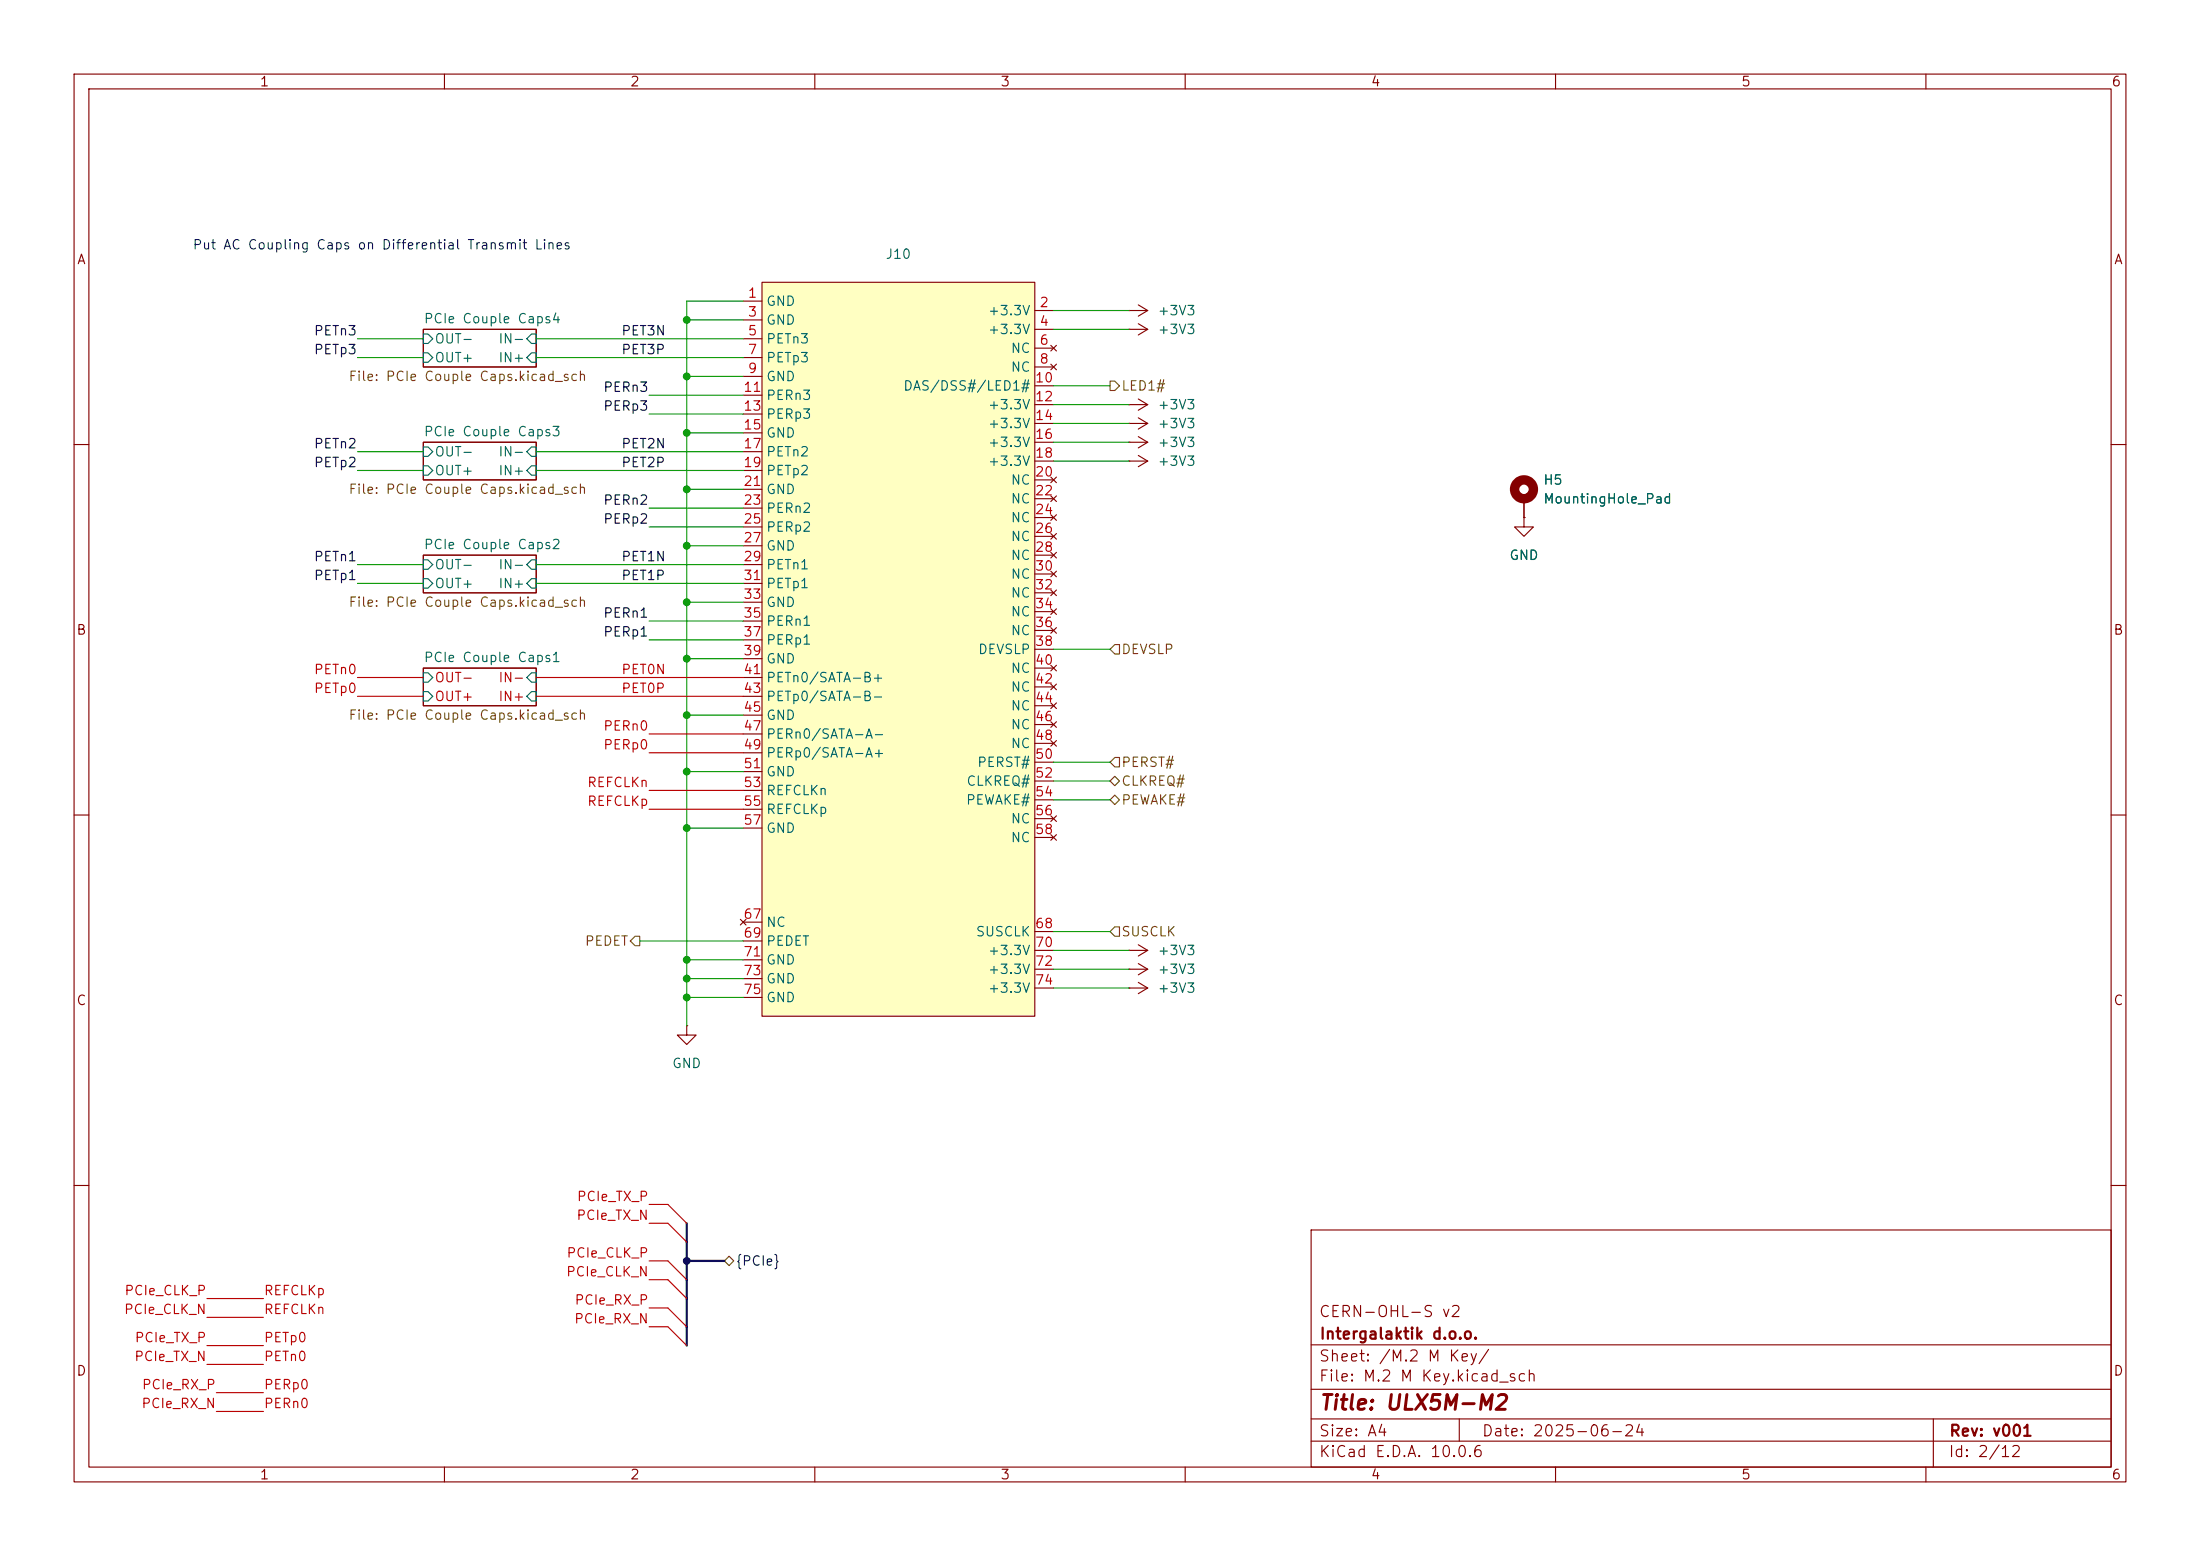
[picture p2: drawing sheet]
<svg xmlns="http://www.w3.org/2000/svg" width="297mm" height="210mm" viewBox="0 0 297 210" stroke-linecap="round" stroke-linejoin="round" font-family="sans-serif">
<g fill="none" stroke="#840000" stroke-width=".15">
<path d="M10 10h277v190h-277zM12 12h273v186h-273zM60 10v2M110 10v2M160 10v2M210 10v2M260 10v2M57.1 44.5h15.3v5h-15.3zM57.1 59.7h15.3v5.1h-15.3zM152.4 59.7h.1M152.4 59.7h2.5M153.7 58.9l1.2 .8"/>
<path d="M154.9 59.7l-1.2 .8M10 60h2M57.1 74.9h15.3v5.1h-15.3zM285 60h2M57.1 90.2h15.3v5.1h-15.3zM10 110h2M285 110h2M92.7 138.4v1.3h1.3l-1.3 1.3-1.3-1.3h1.3M92.7 138.4h.1M152.4 128.3h.1M152.4 130.8h.1M152.4 133.4h.1"/>
<path d="M152.4 128.3h2.5M152.4 130.8h2.5M152.4 133.4h2.5M153.7 127.5l1.2 .8M153.7 130l1.2 .8M153.7 132.6l1.2 .8M154.9 128.3l-1.2 .7M154.9 130.8l-1.2 .8M154.9 133.4l-1.2 .7M10 160h2M177 166h108v32h-108zM285 160h2"/>
<path d="M60 198v2M110 198v2M160 198v2M177 194.5h108M177 191.5h108M177 187.5h108M177 181.5h108M197 191.5v3M210 198v2M260 198v2M261 191.5v6.5"/>
</g>
<g fill="none" stroke="#006464" stroke-width=".15">
<path d="M57.1 45.1h.7l.6 .6-.6 .7h-.7zM57.1 47.6h.7l.6 .7-.6 .6h-.7zM71.1 48.3l.7-.7h.6v1.3h-.6zM71.1 45.7l.7-.6h.6v1.3h-.6zM57.1 60.3h.7l.6 .7-.6 .6h-.7zM57.1 62.9h.7l.6 .6-.6 .6h-.7zM57.1 75.6h.7l.6 .6-.6 .6h-.7zM57.1 78.1h.7l.6 .6-.6 .7h-.7zM71.1 76.2l.7-.6h.6v1.2h-.6zM71.8 62.9h.6v1.2h-.6l-.7-.6zM71.8 60.3h.6v1.3h-.6l-.7-.6zM71.8 78.1h.6v1.3h-.6l-.7-.7z"/>
<path d="M57.1 90.8h.7l.6 .6-.6 .7h-.7zM57.1 93.3h.7l.6 .7-.6 .6h-.7zM71.1 94l.7-.7h.6v1.3h-.6zM71.8 90.8h.6v1.3h-.6l-.7-.7z"/>
</g>
<path d="M102.9 38.1h36.8v99.1h-36.8z" fill="#ffffc2"/>
<g fill="none" stroke="#840000" stroke-width=".15">
<path d="M102.9 38.1h36.8v99.1h-36.8zM100.3 40.6h2.6M100.3 43.2h2.6M100.3 45.7h2.6M100.3 48.3h2.6M100.3 50.8h2.6M100.3 53.3h2.6M100.3 55.9h2.6M100.3 58.4h2.6M139.7 41.9h2.5M139.7 44.5h2.5M139.7 47h2.5"/>
<path d="M139.7 49.5h2.5M139.7 52.1h2.5M139.7 54.6h2.5M139.7 57.2h2.5M139.7 59.7h2.5M141.9 46.6l.7 .8M141.9 49.1l.7 .8M142.6 46.6l-.7 .8M142.6 49.1l-.7 .8M152.4 41.9h.1M152.4 57.2h.1M152.4 54.6h.1"/>
<path d="M152.4 44.5h.1M152.4 41.9h2.5M152.4 44.5h2.5M152.4 54.6h2.5M152.4 57.2h2.5M153.7 41.1l1.2 .8M153.7 56.4l1.2 .8M153.7 53.8l1.2 .8M153.7 43.7l1.2 .8M154.9 41.9l-1.2 .8M154.9 57.2l-1.2 .7M154.9 54.6l-1.2 .8"/>
<path d="M154.9 44.5l-1.2 .7M100.3 61h2.6M100.3 63.5h2.6M100.3 66h2.6M100.3 68.6h2.6M100.3 71.1h2.6M100.3 73.7h2.6M100.3 76.2h2.6M100.3 78.7h2.6M139.7 62.2h2.5M139.7 64.8h2.5M139.7 67.3h2.5"/>
<path d="M139.7 69.9h2.5M139.7 72.4h2.5M139.7 74.9h2.5M139.7 77.5h2.5M141.9 64.4l.7 .8M141.9 66.9l.7 .8M141.9 69.5l.7 .7M141.9 72l.7 .8M141.9 74.5l.7 .8M141.9 77.1l.7 .8M141.9 79.6l.7 .8M142.6 64.4l-.7 .8"/>
<path d="M142.6 66.9l-.7 .8M142.6 69.5l-.7 .7M142.6 72l-.7 .8M142.6 74.5l-.7 .8M142.6 77.1l-.7 .8M142.6 79.6l-.7 .8M152.4 62.2h.1M152.4 62.2h2.5M153.7 61.5l1.2 .7M154.9 62.2l-1.2 .8M205.7 69.9v1.2h1.3l-1.3 1.3-1.2-1.3h1.2M205.7 69.9h.1"/>
<path d="M205.7 67.3v2.6M100.3 81.3h2.6M100.3 83.8h2.6M100.3 86.4h2.6M100.3 88.9h2.6M100.3 91.4h2.6M100.3 94h2.6M100.3 96.5h2.6M100.3 99.1h2.6M139.7 80h2.5M139.7 82.6h2.5M139.7 85.1h2.5"/>
<path d="M139.7 87.6h2.5M139.7 90.2h2.5M139.7 92.7h2.5M139.7 95.3h2.5M139.7 97.8h2.5M141.9 82.2l.7 .7M141.9 84.7l.7 .8M141.9 89.8l.7 .8M141.9 92.3l.7 .8M141.9 94.9l.7 .7M141.9 97.4l.7 .8M141.9 99.9l.7 .8"/>
<path d="M142.6 82.2l-.7 .7M142.6 84.7l-.7 .8M142.6 89.8l-.7 .8M142.6 92.3l-.7 .8M142.6 94.9l-.7 .7M142.6 97.4l-.7 .8M142.6 99.9l-.7 .8M100.3 101.6h2.6M100.3 104.1h2.6M100.3 106.7h2.6M100.3 109.2h2.6M100.3 111.8h2.6"/>
<path d="M139.7 100.3h2.5M139.7 102.9h2.5M139.7 105.4h2.5M139.7 108h2.5M139.7 110.5h2.5M139.7 113h2.5M141.9 110.1l.7 .8M141.9 112.6l.7 .8M142.6 110.1l-.7 .8M142.6 112.6l-.7 .8M99.9 124.1l.8 .7M100.3 124.5h2.6"/>
<path d="M100.3 127h2.6M100.3 129.5h2.6M100.3 132.1h2.6M100.3 134.6h2.6M100.7 124.1l-.8 .7M139.7 125.7h2.5M139.7 128.3h2.5M139.7 130.8h2.5M139.7 133.4h2.5"/>
</g>
<circle cx="205.7" cy="66" r="1.27" fill="none" stroke="#840000" stroke-width="1.3"/>
<path d="M149.9 51.4h.6l.6 .7-.6 .6h-.6zM150.5 87h.6v1.3h-.6l-.6-.7zM149.9 105.4l.6-.6 .6 .6-.6 .6zM150.5 107.3l.6 .7-.6 .6-.6-.6zM150.5 102.2h.6v1.3h-.6l-.6-.6zM85.7 126.4h.7v1.2h-.7l-.6-.6zM150.5 125.1h.6v1.3h-.6l-.6-.7zM97.8 170.2l.6-.7 .7 .7-.7 .6z" fill="none" stroke="#725600" stroke-width=".15"/>
<path d="M92.7 165.1v16.5M92.7 170.2h5.1" fill="none" stroke="#000084" stroke-width=".3"/>
<g fill="none" stroke="#009600" stroke-width=".15">
<path d="M48.3 48.3h8.8M48.3 45.7h8.8M72.4 48.3h27.9M72.4 45.7h27.9M87.6 53.3h12.7M87.6 55.9h12.7M92.7 58.4h7.6M92.7 43.2h7.6M92.7 50.8h7.6M100.3 40.6h-7.6v97.8M142.2 59.7h10.2M142.2 44.5h10.2"/>
<path d="M142.2 57.2h10.2M142.2 41.9h10.2M142.2 54.6h10.2M142.2 52.1h7.7M48.3 76.2h8.8M48.3 78.7h8.8M48.3 61h8.8M48.3 63.5h8.8M72.4 76.2h27.9M72.4 78.7h27.9M72.4 61h27.9M72.4 63.5h27.9"/>
<path d="M87.6 68.6h12.7M87.6 71.1h12.7M92.7 66h7.6M92.7 73.7h7.6M142.2 62.2h10.2M87.6 86.4h12.7M87.6 83.8h12.7M92.7 88.9h7.6M92.7 81.3h7.6M92.7 96.5h7.6M142.2 87.6h7.7M92.7 111.8h7.6"/>
<path d="M92.7 104.1h7.6M142.2 108h7.7M142.2 102.9h7.7M142.2 105.4h7.7M86.4 127h13.9M92.7 132.1h7.6M92.7 134.6h7.6M92.7 129.5h7.6M142.2 130.8h10.2M142.2 133.4h10.2M142.2 128.3h10.2M142.2 125.7h7.7"/>
</g>
<g fill="none" stroke="#c20000" stroke-width=".15">
<path d="M48.3 91.4h8.8M48.3 94h8.8M72.4 91.4h27.9M72.4 94h27.9M87.6 99.1h12.7M87.6 109.2h12.7M87.6 106.7h12.7M87.6 101.6h12.7M27.9 177.8h7.7M27.9 175.3h7.7M87.6 170.2h2.6l2.5 2.5M87.6 172.7h2.6l2.5 2.6"/>
<path d="M87.6 162.6h2.6l2.5 2.5M87.6 165.1h2.6l2.5 2.5M87.6 176.5h2.6l2.5 2.6M87.6 179.1h2.6l2.5 2.5M27.9 181.6h7.7M27.9 184.2h7.7M29.2 188h6.4M29.2 190.5h6.4"/>
</g>
<g fill="#009600" stroke="#009600" stroke-width=".14">
<circle cx="92.7" cy="50.8" r=".46"/>
<circle cx="92.7" cy="58.4" r=".46"/>
<circle cx="92.7" cy="43.2" r=".46"/>
<circle cx="92.7" cy="66" r=".46"/>
<circle cx="92.7" cy="88.9" r=".46"/>
<circle cx="92.7" cy="73.7" r=".46"/>
<circle cx="92.7" cy="81.3" r=".46"/>
<circle cx="92.7" cy="111.8" r=".46"/>
<circle cx="92.7" cy="132.1" r=".46"/>
<circle cx="92.7" cy="129.5" r=".46"/>
<circle cx="92.7" cy="134.6" r=".46"/>
<circle cx="92.7" cy="96.5" r=".46"/>
<circle cx="92.7" cy="104.1" r=".46"/>
</g>
<circle cx="92.7" cy="170.2" r=".46" fill="#000084" stroke="#000084" stroke-width=".14"/>
<text font-size="2" fill="#840000" x="178" y="190.8">Title: ULX5M-M2</text>
<g font-size="1.5" fill="#840000">
<text x="178" y="178.1">CERN-OHL-S v2</text>
<text x="178" y="184.1">Sheet: /M.2 M Key/</text>
<text x="178" y="181.1">Intergalaktik d.o.o.</text>
<text x="178" y="186.8">File: M.2 M Key.kicad_sch</text>
<text x="178" y="197">KiCad E.D.A. 10.0.6</text>
<text x="178" y="194.2">Size: A4</text>
<text x="200" y="194.2">Date: 2025-06-24</text>
<text x="263" y="197">Id: 2/12</text>
<text x="263" y="194.2">Rev: v001</text>
</g>
<g font-size="1.3" fill="#840000">
<text x="35" y="12">1</text>
<text x="85" y="12">2</text>
<text x="135" y="12">3</text>
<text x="185" y="12">4</text>
<text x="235" y="12">5</text>
<text x="285" y="12">6</text>
<text x="10.3" y="36">A</text>
<text x="285.3" y="36">A</text>
<text x="10.2" y="86">B</text>
<text x="285.2" y="86">B</text>
<text x="10.2" y="136">C</text>
<text x="285.2" y="136">C</text>
<text x="10.2" y="186">D</text>
<text x="285.2" y="186">D</text>
<text x="35" y="200">1</text>
<text x="85" y="200">2</text>
<text x="135" y="200">3</text>
<text x="185" y="200">4</text>
<text x="235" y="200">5</text>
<text x="285" y="200">6</text>
</g>
<text font-size="1.3" fill="#0000c2" x="25.9" y="34">Put AC Coupling Caps on Differential Transmit Lines</text>
<g font-size="1.3" fill="#006464">
<text x="119.5" y="35.3">J10</text>
<text x="103.4" y="41.6">GND</text>
<text x="57.1" y="44">PCIe Couple Caps4</text>
<text x="58.6" y="46.7">OUT-</text>
<text x="67.2" y="46.7">IN-</text>
<text x="103.4" y="44.1">GND</text>
<text x="103.4" y="46.7">PETn3</text>
<text x="133.3" y="42.9">+3.3V</text>
<text x="133.3" y="45.4">+3.3V</text>
<text x="136.4" y="48">NC</text>
<text x="156.2" y="42.9">+3V3</text>
<text x="156.2" y="45.4">+3V3</text>
<text x="58.6" y="49.2">OUT+</text>
<text x="67.2" y="49.2">IN+</text>
<text x="103.4" y="49.2">PETp3</text>
<text x="103.4" y="51.8">GND</text>
<text x="121.9" y="53">DAS/DSS#/LED1#</text>
<text x="136.4" y="50.5">NC</text>
<text x="57.1" y="59.2">PCIe Couple Caps3</text>
<text x="103.4" y="54.3">PERn3</text>
<text x="103.4" y="56.8">PERp3</text>
<text x="103.4" y="59.4">GND</text>
<text x="133.3" y="55.6">+3.3V</text>
<text x="133.3" y="58.1">+3.3V</text>
<text x="156.2" y="58.1">+3V3</text>
<text x="156.2" y="55.6">+3V3</text>
<text x="58.6" y="61.9">OUT-</text>
<text x="58.6" y="64.5">OUT+</text>
<text x="67.2" y="64.5">IN+</text>
<text x="67.2" y="61.9">IN-</text>
<text x="103.4" y="61.9">PETn2</text>
<text x="103.4" y="64.5">PETp2</text>
<text x="133.3" y="60.7">+3.3V</text>
<text x="133.3" y="63.2">+3.3V</text>
<text x="136.4" y="65.7">NC</text>
<text x="156.2" y="60.7">+3V3</text>
<text x="156.2" y="63.2">+3V3</text>
<text x="208.3" y="65.7">H5</text>
<text x="103.4" y="67">GND</text>
<text x="103.4" y="69.5">PERn2</text>
<text x="136.4" y="68.3">NC</text>
<text x="136.4" y="70.8">NC</text>
<text x="208.3" y="68.3">MountingHole_Pad</text>
<text x="57.1" y="74.4">PCIe Couple Caps2</text>
<text x="58.6" y="77.2">OUT-</text>
<text x="67.2" y="77.2">IN-</text>
<text x="103.4" y="72.1">PERp2</text>
<text x="103.4" y="74.6">GND</text>
<text x="103.4" y="77.2">PETn1</text>
<text x="136.4" y="73.4">NC</text>
<text x="136.4" y="75.9">NC</text>
<text x="203.7" y="75.9">GND</text>
<text x="58.6" y="79.7">OUT+</text>
<text x="67.2" y="79.7">IN+</text>
<text x="103.4" y="79.7">PETp1</text>
<text x="103.4" y="82.2">GND</text>
<text x="136.4" y="78.4">NC</text>
<text x="136.4" y="81">NC</text>
<text x="136.4" y="83.5">NC</text>
<text x="57.1" y="89.7">PCIe Couple Caps1</text>
<text x="103.4" y="84.8">PERn1</text>
<text x="103.4" y="87.3">PERp1</text>
<text x="103.4" y="89.9">GND</text>
<text x="131.9" y="88.6">DEVSLP</text>
<text x="136.4" y="86.1">NC</text>
<text x="103.4" y="92.4">PETn0/SATA-B+</text>
<text x="103.4" y="94.9">PETp0/SATA-B-</text>
<text x="136.4" y="91.1">NC</text>
<text x="136.4" y="93.7">NC</text>
<text x="103.4" y="97.5">GND</text>
<text x="103.4" y="100">PERn0/SATA-A-</text>
<text x="136.4" y="96.2">NC</text>
<text x="136.4" y="98.8">NC</text>
<text x="136.4" y="101.3">NC</text>
<text x="103.4" y="102.6">PERp0/SATA-A+</text>
<text x="103.4" y="105.1">GND</text>
<text x="103.4" y="107.6">REFCLKn</text>
<text x="130.4" y="106.4">CLKREQ#</text>
<text x="131.8" y="103.8">PERST#</text>
<text x="103.4" y="110.2">REFCLKp</text>
<text x="103.4" y="112.7">GND</text>
<text x="130.3" y="108.9">PEWAKE#</text>
<text x="136.4" y="111.5">NC</text>
<text x="136.4" y="114">NC</text>
<text x="103.4" y="125.4">NC</text>
<text x="103.4" y="128">PEDET</text>
<text x="103.4" y="130.5">GND</text>
<text x="131.6" y="126.7">SUSCLK</text>
<text x="133.3" y="129.2">+3.3V</text>
<text x="133.3" y="131.8">+3.3V</text>
<text x="156.2" y="129.2">+3V3</text>
<text x="156.2" y="131.8">+3V3</text>
<text x="103.4" y="133">GND</text>
<text x="103.4" y="135.6">GND</text>
<text x="133.3" y="134.3">+3.3V</text>
<text x="156.2" y="134.3">+3V3</text>
<text x="90.6" y="144.5">GND</text>
</g>
<g font-size="1.3" fill="#a90000">
<text x="100.9" y="40.5">1</text>
<text x="140.2" y="41.8">2</text>
<text x="100.9" y="43">3</text>
<text x="100.9" y="45.6">5</text>
<text x="140.2" y="44.3">4</text>
<text x="140.2" y="46.9">6</text>
<text x="100.3" y="53.2">11</text>
<text x="100.9" y="48.1">7</text>
<text x="100.9" y="50.7">9</text>
<text x="139.6" y="51.9">10</text>
<text x="140.2" y="49.4">8</text>
<text x="100.3" y="55.7">13</text>
<text x="100.3" y="58.3">15</text>
<text x="139.6" y="54.5">12</text>
<text x="139.6" y="57">14</text>
<text x="139.6" y="59.6">16</text>
<text x="100.3" y="60.8">17</text>
<text x="100.3" y="63.4">19</text>
<text x="100.3" y="65.9">21</text>
<text x="139.6" y="62.1">18</text>
<text x="139.6" y="64.6">20</text>
<text x="100.3" y="68.4">23</text>
<text x="100.3" y="71">25</text>
<text x="139.6" y="67.2">22</text>
<text x="139.6" y="69.7">24</text>
<text x="100.3" y="73.5">27</text>
<text x="100.3" y="76.1">29</text>
<text x="139.6" y="72.3">26</text>
<text x="139.6" y="74.8">28</text>
<text x="139.6" y="77.3">30</text>
<text x="100.3" y="78.6">31</text>
<text x="100.3" y="81.1">33</text>
<text x="100.3" y="83.7">35</text>
<text x="139.6" y="79.9">32</text>
<text x="139.6" y="82.4">34</text>
<text x="100.3" y="86.2">37</text>
<text x="100.3" y="88.8">39</text>
<text x="139.6" y="85">36</text>
<text x="139.6" y="87.5">38</text>
<text x="100.3" y="91.3">41</text>
<text x="100.3" y="93.8">43</text>
<text x="139.6" y="90">40</text>
<text x="139.6" y="92.6">42</text>
<text x="139.6" y="95.1">44</text>
<text x="100.3" y="96.4">45</text>
<text x="100.3" y="98.9">47</text>
<text x="100.3" y="101.5">49</text>
<text x="139.6" y="97.7">46</text>
<text x="139.6" y="100.2">48</text>
<text x="100.3" y="104">51</text>
<text x="100.3" y="106.5">53</text>
<text x="139.6" y="102.7">50</text>
<text x="139.6" y="105.3">52</text>
<text x="139.6" y="107.8">54</text>
<text x="100.3" y="109.1">55</text>
<text x="100.3" y="111.6">57</text>
<text x="139.6" y="110.4">56</text>
<text x="139.6" y="112.9">58</text>
<text x="100.3" y="124.3">67</text>
<text x="139.6" y="125.6">68</text>
<text x="100.3" y="126.9">69</text>
<text x="100.3" y="129.4">71</text>
<text x="100.3" y="131.9">73</text>
<text x="139.6" y="128.1">70</text>
<text x="139.6" y="130.7">72</text>
<text x="100.3" y="134.5">75</text>
<text x="139.6" y="133.2">74</text>
</g>
<g font-size="1.3" fill="#0f0f0f">
<text x="42.3" y="45.6">PETn3</text>
<text x="83.8" y="45.6">PET3N</text>
<text x="42.3" y="48.1">PETp3</text>
<text x="81.4" y="53.2">PERn3</text>
<text x="83.8" y="48.1">PET3P</text>
<text x="81.4" y="55.8">PERp3</text>
<text x="42.3" y="60.8">PETn2</text>
<text x="42.3" y="63.4">PETp2</text>
<text x="83.8" y="60.8">PET2N</text>
<text x="83.8" y="63.4">PET2P</text>
<text x="81.4" y="68.5">PERn2</text>
<text x="81.4" y="71">PERp2</text>
<text x="42.3" y="76.1">PETn1</text>
<text x="83.8" y="76.1">PET1N</text>
<text x="42.3" y="78.6">PETp1</text>
<text x="81.4" y="83.7">PERn1</text>
<text x="83.8" y="78.6">PET1P</text>
<text x="81.4" y="86.2">PERp1</text>
</g>
<g font-size="1.3" fill="#725600">
<text x="47" y="51.7">File: PCIe Couple Caps.kicad_sch</text>
<text x="151.3" y="53">LED1#</text>
<text x="47" y="67">File: PCIe Couple Caps.kicad_sch</text>
<text x="47" y="82.2">File: PCIe Couple Caps.kicad_sch</text>
<text x="151.3" y="88.6">DEVSLP</text>
<text x="47" y="97.5">File: PCIe Couple Caps.kicad_sch</text>
<text x="151.3" y="103.8">PERST#</text>
<text x="151.3" y="106.4">CLKREQ#</text>
<text x="151.3" y="108.9">PEWAKE#</text>
<text x="78.9" y="128">PEDET</text>
<text x="151.3" y="126.7">SUSCLK</text>
</g>
<g font-size="1.3" fill="#c20000">
<text x="42.3" y="91.3">PETn0</text>
<text x="42.3" y="93.9">PETp0</text>
<text x="58.6" y="92.4">OUT-</text>
<text x="58.6" y="94.9">OUT+</text>
<text x="67.2" y="94.9">IN+</text>
<text x="67.2" y="92.4">IN-</text>
<text x="83.8" y="91.3">PET0N</text>
<text x="83.8" y="93.9">PET0P</text>
<text x="81.4" y="98.9">PERn0</text>
<text x="81.4" y="101.5">PERp0</text>
<text x="79.2" y="106.6">REFCLKn</text>
<text x="79.2" y="109.1">REFCLKp</text>
<text x="77.7" y="165">PCIe_TX_N</text>
<text x="77.8" y="162.4">PCIe_TX_P</text>
<text x="76.3" y="172.6">PCIe_CLK_N</text>
<text x="76.4" y="170.1">PCIe_CLK_P</text>
<text x="16.6" y="177.7">PCIe_CLK_N</text>
<text x="16.7" y="175.1">PCIe_CLK_P</text>
<text x="35.5" y="175.1">REFCLKp</text>
<text x="35.5" y="177.7">REFCLKn</text>
<text x="77.4" y="178.9">PCIe_RX_N</text>
<text x="77.5" y="176.4">PCIe_RX_P</text>
<text x="18" y="184">PCIe_TX_N</text>
<text x="18.1" y="181.5">PCIe_TX_P</text>
<text x="35.5" y="181.5">PETp0</text>
<text x="35.5" y="184">PETn0</text>
<text x="19" y="190.4">PCIe_RX_N</text>
<text x="19.1" y="187.8">PCIe_RX_P</text>
<text x="35.5" y="187.8">PERp0</text>
<text x="35.5" y="190.4">PERn0</text>
</g>
<text font-size="1.3" fill="#000084" x="99.2" y="171.1">{PCIe}</text>
</svg>
